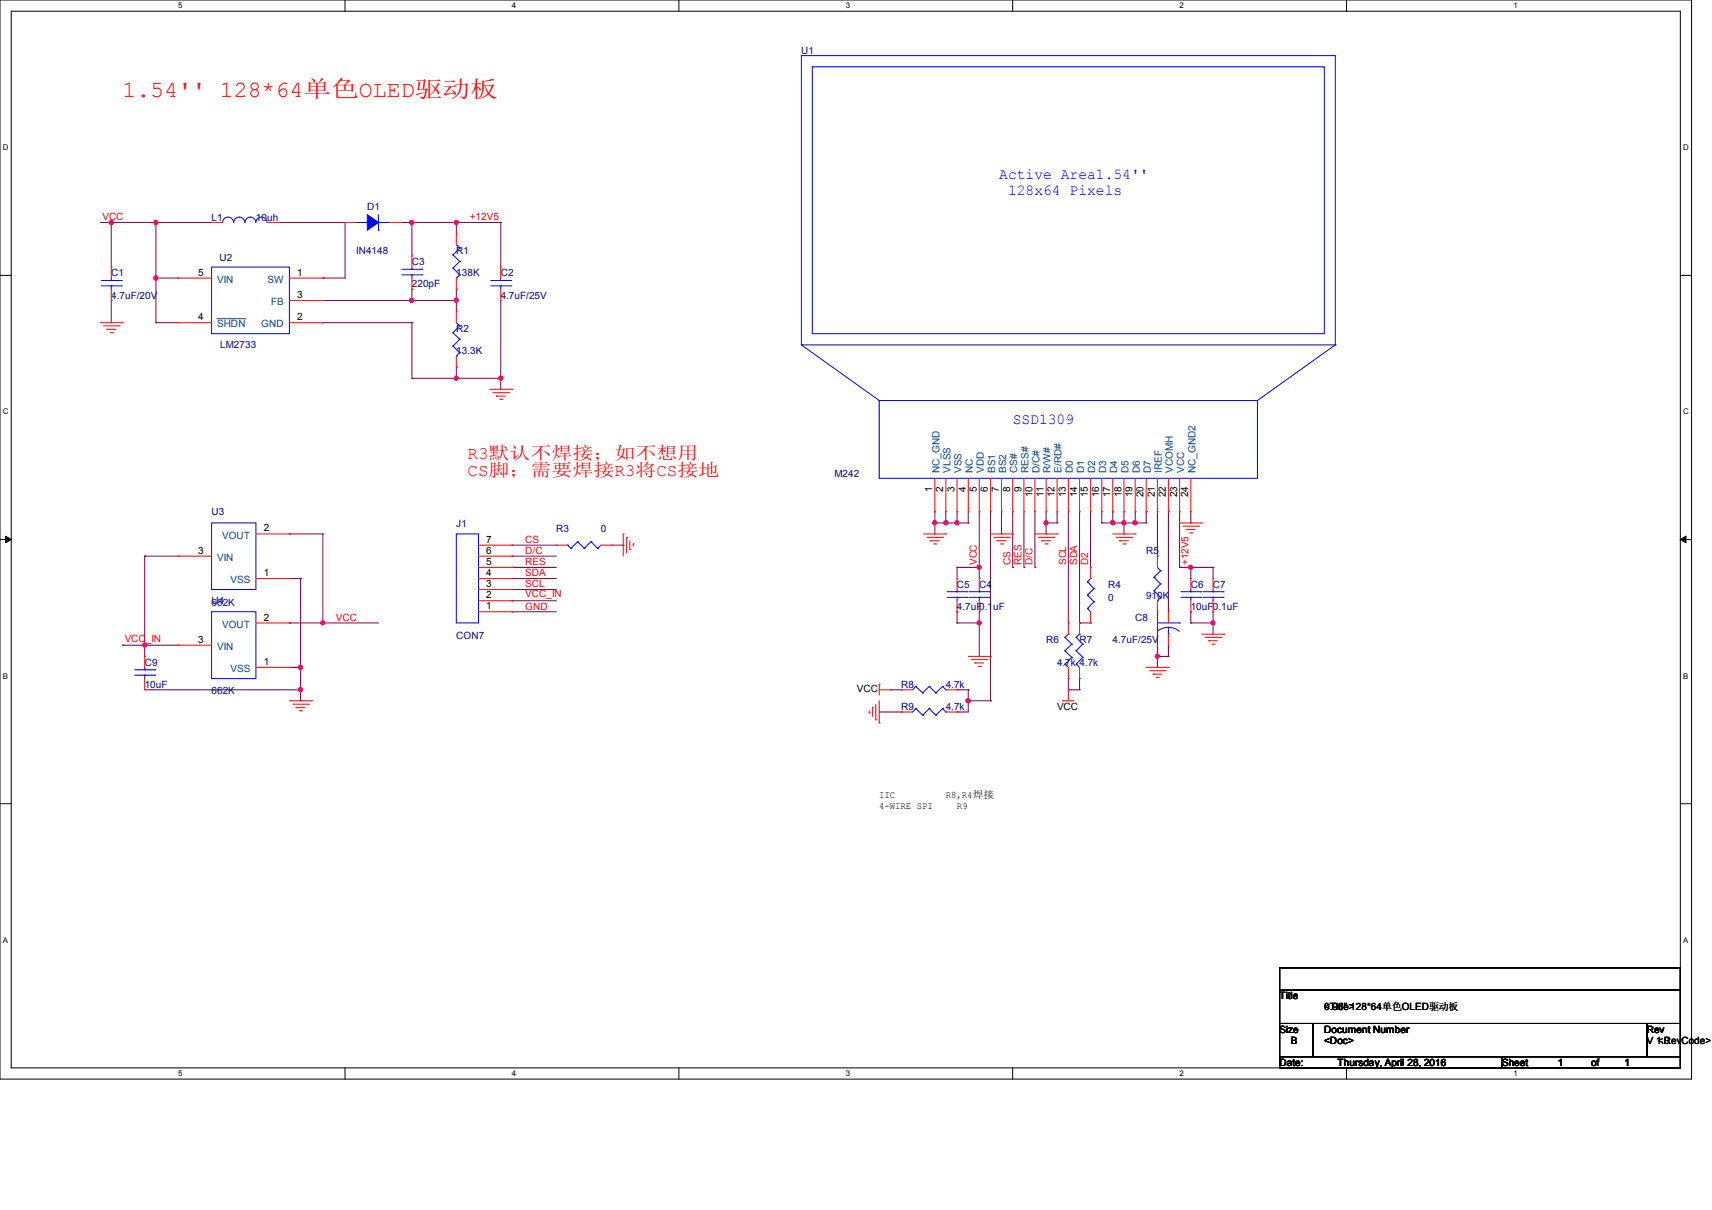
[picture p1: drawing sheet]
<svg xmlns="http://www.w3.org/2000/svg" width="297mm" height="210mm" viewBox="0 0 297 210" stroke-linecap="round" stroke-linejoin="round" font-family="sans-serif">
<path d="M0 0h293.5v187.3h-293.5zM1.9 1.9h289.6v183.4h-289.6z" fill="none" stroke="#000" stroke-width=".17"/>
<g fill="#fff">
<path d="M30.9 .2h.8v1.5h-.8z"/>
<path d="M30.9 185.5h.8v1.6h-.8z"/>
</g>
<path d="M59.9 0v1.9M59.9 185.3v2" fill="none" stroke="#000" stroke-width=".17"/>
<g fill="#fff">
<path d="M88.8 .2h.8v1.5h-.8z"/>
<path d="M88.8 185.5h.8v1.6h-.8z"/>
</g>
<path d="M117.8 0v1.9M117.8 185.3v2" fill="none" stroke="#000" stroke-width=".17"/>
<g fill="#fff">
<path d="M146.7 .2h.8v1.5h-.8z"/>
<path d="M146.7 185.5h.8v1.6h-.8z"/>
</g>
<path d="M175.7 0v1.9M175.7 185.3v2" fill="none" stroke="#000" stroke-width=".17"/>
<g fill="#fff">
<path d="M204.6 .2h.8v1.5h-.8z"/>
<path d="M204.6 185.5h.8v1.6h-.8z"/>
</g>
<path d="M233.6 0v1.9M233.6 185.3v2" fill="none" stroke="#000" stroke-width=".17"/>
<g fill="#fff">
<path d="M262.6 .2h.7v1.5h-.7z"/>
<path d="M262.6 185.5h.7v1.6h-.7z"/>
<path d="M.5 24.8h1v1.6h-1z"/>
<path d="M292 24.8h1v1.6h-1z"/>
<path d="M.5 70.7h1v1.5h-1z"/>
<path d="M292 70.7h1v1.5h-1z"/>
</g>
<path d="M0 47.8h1.9M291.5 47.8h2" fill="none" stroke="#000" stroke-width=".17"/>
<g fill="#fff">
<path d="M.5 116.5h.9v1.6h-.9z"/>
<path d="M292 116.5h.9v1.6h-.9z"/>
</g>
<path d="M0 93.6h1.9M291.5 93.6h2" fill="none" stroke="#000" stroke-width=".17"/>
<path d="M1 93l.9 .6-.9 .6zM291.5 93.6l1-.6v1.2z" fill="#000" stroke="#000" stroke-width=".17"/>
<g fill="#fff">
<path d="M.5 162.4h.9v1.5h-.9z"/>
<path d="M292 162.4h.9v1.5h-.9z"/>
</g>
<path d="M0 139.5h1.9M291.5 139.5h2M222 168h69.5v3.8h-69.5zM222 171.8h69.5v5.8h-69.5zM222 177.6h5.8v5.8h-5.8zM227.8 177.6h57.9v5.8h-57.9zM285.7 177.6h5.8v5.8h-5.8zM222 183.4h38.6v1.9h-38.6zM260.6 183.4h30.9v1.9h-30.9z" fill="none" stroke="#000" stroke-width=".17"/>
<g fill="none" stroke="#800040" stroke-width=".17">
<path d="M17.4 38.6h.1M17.4 38.6h19.3M19.3 38.6h.1M19.3 38.6v7.8M27.1 38.6h.1M27.1 38.6v17.4M48.3 38.6h.1M48.3 38.6h11.6M59.9 38.6h.1M59.9 38.6v9.7h-3.9M69.5 38.6h.1M69.5 38.6h17.4"/>
<path d="M71.5 38.6h.1M71.5 38.6v5.8M79.2 38.6h.1M79.2 38.6v2M86.9 38.6h.1M86.9 38.6v7.8M19.3 52.2h.1M19.3 52.2v3.8M27.1 48.3h.1M27.1 56h.1M27.1 48.3h3.8M27.1 56h3.8"/>
<path d="M56 48.3h.1M56 52.2h.1M56 56h.1M56 56h15.5M56 52.2h23.2M71.5 50.2h.1M71.5 56h.1M71.5 52.2h.1M71.5 50.2v2M71.5 56v9.7M79.2 52.2h.1M79.2 50.2h.1"/>
<path d="M79.2 50.2v3.9M86.9 52.2h.1M86.9 52.2v15.4M71.5 65.7h.1M71.5 65.7h15.4M79.2 65.7h.1M79.2 63.7h.1M79.2 63.7v2M86.9 65.7h.1M25.1 96.5h.1M25.1 96.5v17.4M25.1 96.5h5.8"/>
<path d="M50.2 92.7h.1M50.2 92.7h5.8M56 92.7h.1M56 92.7v15.4M88.8 94.6h.1M88.8 96.5h.1M88.8 98.5h.1M88.8 98.5h7.7M88.8 94.6h7.7M88.8 96.5h7.7M106.2 94.6h1.9M108.1 94.6h.1"/>
<path d="M162.2 90.8h.1M162.2 92.7h.1M162.2 88.8v3.9M162.2 90.8h5.8M164.1 90.8h.1M164.1 88.8v2M166 98.5h.1M166 90.8h.1M166 88.8v2M166 98.5v1.9M166 98.5h3.9M168 90.8h.1"/>
<path d="M168 88.8v2M169.9 98.5h.1M169.9 88.8v11.6M171.8 88.8v32.8M173.7 92.7h.1M173.7 88.8v3.9M175.7 98.5h.1M175.7 88.8v9.7M177.6 98.5h.1M177.6 88.8v9.7M179.5 98.5h.1M179.5 88.8v9.7"/>
<path d="M181.5 90.8h.1M181.5 92.7h.1M181.5 90.8h1.9M181.5 88.8v3.9M183.4 90.8h.1M183.4 88.8v2M185.3 88.8v19.3M187.3 88.8v19.3M189.2 98.5h.1M189.2 88.8v9.7M191.1 90.8h.1M191.1 90.8h7.7"/>
<path d="M191.1 88.8v2M193 90.8h.1M193 88.8h.1M193 88.8v2M195 90.8h.1M195 92.7h.1M195 88.8v3.9M196.9 90.8h.1M196.9 88.8v2M198.8 88.8h.1M198.8 90.8h.1M198.8 88.8v2"/>
<path d="M200.8 96.5h.1M200.8 88.8v7.7M202.7 88.8h.1M202.7 88.8v17.4M204.6 98.5h.1M204.6 98.5h5.8M204.6 88.8v9.7M206.6 90.8h.1M206.6 98.5h.1M206.6 88.8v2M206.6 98.5v1.9M210.4 98.5h.1"/>
<path d="M210.4 98.5v1.9M21.3 112h.1M21.3 112h9.6M25.1 112h.1M25.1 119.7h27.1M50.2 108.1h.1M50.2 100.4h.1M50.2 115.8h.1M50.2 108.1h15.5M50.2 100.4h2M50.2 115.8h2M52.2 119.7h.1"/>
<path d="M52.2 100.4h.1M52.2 100.4v21.2M56 108.1h.1M88.8 100.4h.1M88.8 102.3h.1M88.8 104.3h.1M88.8 106.2h.1M88.8 100.4h7.7M88.8 102.3h7.7M88.8 104.3h7.7M88.8 106.2h7.7M154.4 119.7h2"/>
<path d="M156.4 119.7h.1M166 106.2h.1M166 108.1h.1M166 119.7h.1M166 106.2v1.9M166 108.1h3.9M166 119.7h2M168 119.7h.1M168 119.7v3.9h-2M169.9 106.2h.1M169.9 108.1h.1M169.9 106.2v7.7"/>
<path d="M185.3 108.1h.1M185.3 119.7h.1M185.3 117.8v1.9M185.3 119.7h2M187.3 108.1h.1M187.3 119.7h.1M187.3 108.1h1.9M187.3 117.8v1.9M189.2 108.1h.1M200.8 113.9h.1M200.8 115.8h.1M200.8 106.2v9.6"/>
<path d="M200.8 113.9h1.9M202.7 113.9h.1M202.7 112v1.9M206.6 106.2h.1M206.6 108.1h.1M206.6 108.1h3.8M206.6 106.2v1.9M210.4 106.2h.1M210.4 108.1h.1M210.4 106.2v3.9M52.2 121.6h.1M152.5 123.6h3.9"/>
<path d="M156.4 123.6h.1M166 123.6h.1M168 121.6h.1M168 121.6h3.8M171.8 121.6h.1"/>
</g>
<g fill="#f0f" stroke="#f0f" stroke-width=".17">
<circle cx="169.9" cy="108.1" r=".36"/>
<circle cx="164.1" cy="90.7" r=".38"/>
<circle cx="162.1" cy="90.7" r=".37"/>
<circle cx="166" cy="90.7" r=".37"/>
<circle cx="169.9" cy="98.4" r=".36"/>
<circle cx="200.8" cy="113.9" r=".36"/>
<circle cx="210.4" cy="108.1" r=".36"/>
<circle cx="206.6" cy="98.4" r=".37"/>
<circle cx="167.9" cy="121.6" r=".37"/>
<circle cx="193" cy="90.7" r=".38"/>
<circle cx="196.9" cy="90.7" r=".38"/>
<circle cx="195" cy="90.7" r=".37"/>
<circle cx="181.5" cy="90.7" r=".37"/>
<circle cx="52.1" cy="115.8" r=".38"/>
<circle cx="52.1" cy="119.7" r=".38"/>
<circle cx="56" cy="108.1" r=".36"/>
<circle cx="27" cy="48.3" r=".37"/>
<circle cx="79.1" cy="38.6" r=".37"/>
<circle cx="71.4" cy="38.6" r=".38"/>
<circle cx="79.1" cy="65.6" r=".36"/>
<circle cx="79.1" cy="52.1" r=".37"/>
<circle cx="71.4" cy="52.1" r=".38"/>
<circle cx="86.9" cy="65.6" r=".37"/>
<circle cx="27" cy="38.6" r=".37"/>
<circle cx="19.3" cy="38.6" r=".38"/>
<circle cx="25.1" cy="112" r=".36"/>
</g>
<g fill="none" stroke="#f00" stroke-width=".17">
<path d="M36.7 38.6h.1M36.7 38.6h1.9M46.4 38.6h1.9M48.3 38.6h.1M59.9 38.6h.1M59.9 38.6h1.9M67.6 38.6h1.9M69.5 38.6h.1M17.4 56h3.9M17.9 56.6h2.8M18.5 57.1h.1M18.5 57.1h1.6"/>
<path d="M19.1 57.7h.4M19.3 46.4h.1M19.3 52.2h.1M19.3 46.4v1.9M19.3 50.2v2M19.5 57.7h.1M20.7 56.6h.1M21.3 56h.1M30.9 56h.1M30.9 48.3h.1M30.9 56h5.8M30.9 48.3h5.8"/>
<path d="M50.2 56h5.8M50.2 48.3h5.8M50.2 52.2h5.8M56 48.3h.1M56 56h.1M56 52.2h.1M71.5 44.4h.1M71.5 50.2h.1M71.5 44.4v2M71.5 48.3v1.9M79.2 54.1h.1M79.2 40.6h.1"/>
<path d="M79.2 50.2h.1M79.2 40.6v1.9M79.2 48.3v1.9M79.2 54.1v1.9M86.9 46.4h.1M86.9 52.2h.1M86.9 46.4v1.9M86.9 50.2v2M79.2 63.7h.1M79.2 61.8v1.9M85 67.6h3.8M85.5 68.2h2.7"/>
<path d="M86.1 68.7h.1M86.1 68.7h1.6M86.7 69.3h.4M87.1 69.3h.1M88.2 68.2h.1M88.8 67.6h.1M30.9 96.5h.1M30.9 96.5h5.8M44.4 92.7h5.8M50.2 92.7h.1M83 96.5h5.8M83 94.6h5.8"/>
<path d="M83 98.5h5.8M88.8 98.5h.1M88.8 96.5h.1M88.8 94.6h.1M96.5 94.6h.1M96.5 94.6h2M104.3 94.6h1.9M106.2 94.6h.1M108.1 92.7h.1M108.1 92.7v3.8M108.7 93.3h.1M108.7 93.3v2.7"/>
<path d="M109.3 95.4h.1M109.3 93.9v1.5M109.9 94.4h.1M109.9 94.4v.4M160.2 92.7h3.9M160.8 93.3h2.7M161.4 93.9h.1M161.4 93.9h1.5M162 94.4h.3M162.2 88.8h.1M162.2 83v5.8M162.3 94.4h.1"/>
<path d="M163.5 93.3h.1M164.1 92.7h.1M164.1 88.8h.1M164.1 83v5.8M166 88.8h.1M166 83v5.8M168 88.8h.1M168 83v5.8M169.9 88.8h.1M169.9 83v5.8M171.8 88.8h.1M171.8 92.7h3.9"/>
<path d="M171.8 83v5.8M172.4 93.3h2.7M173 93.9h.1M173 93.9h1.5M173.6 94.4h.3M173.7 88.8h.1M173.7 83v5.8M173.9 94.4h.1M175.1 93.3h.1M175.7 92.7h.1M175.7 88.8h.1M175.7 83v5.8"/>
<path d="M177.6 88.8h.1M177.6 83v5.8M179.5 88.8h.1M179.5 92.7h3.9M179.5 83v5.8M180.1 93.3h2.7M180.7 93.9h.1M180.7 93.9h1.5M181.3 94.4h.4M181.5 88.8h.1M181.5 83v5.8M181.7 94.4h.1"/>
<path d="M182.8 93.3h.1M183.4 92.7h.1M183.4 88.8h.1M183.4 83v5.8M185.3 88.8h.1M185.3 83v5.8M187.3 88.8h.1M187.3 83v5.8M189.2 98.5h.1M189.2 88.8h.1M189.2 83v5.8M189.2 98.5v1.9"/>
<path d="M191.1 88.8h.1M191.1 83v5.8M193 88.8h.1M193 92.7h3.9M193 83v5.8M193.6 93.3h2.7M194.2 93.9h.1M194.2 93.9h1.5M194.8 94.4h.4M195 88.8h.1M195 83v5.8M195.2 94.4h.1"/>
<path d="M196.3 93.3h.1M196.9 92.7h.1M196.9 88.8h.1M196.9 83v5.8M198.8 88.8h.1M198.8 83v5.8M200.8 96.5h.1M200.8 88.8h.1M200.8 83v5.8M200.8 96.5v2M202.7 88.8h.1M202.7 83v5.8"/>
<path d="M204.6 88.8h.1M204.6 90.8h3.9M204.6 83v5.8M205.2 91.3h2.7M205.8 91.9h.1M205.8 91.9h1.5M206.4 92.5h.4M206.6 88.8h.1M206.6 83v5.8M206.8 92.5h.1M207.9 91.3h.1M208.5 90.8h.1"/>
<path d="M25.1 113.9h.1M25.1 119.7h.1M25.1 113.9v1.9M25.1 117.8v1.9M30.9 112h.1M30.9 112h5.8M44.4 115.8h5.8M44.4 100.4h5.8M44.4 108.1h5.8M50.2 100.4h.1M50.2 115.8h.1M50.2 108.1h.1"/>
<path d="M83 100.4h5.8M83 106.2h5.8M83 104.3h5.8M83 102.3h5.8M88.8 106.2h.1M88.8 104.3h.1M88.8 102.3h.1M88.8 100.4h.1M152.5 118.7h.1M152.5 118.7v1.9M152.5 119.7h1.9M154.4 119.7h.1"/>
<path d="M156.4 119.7h.1M156.4 119.7h1.9M164.1 119.7h1.9M166 119.7h.1M166 100.4h.1M166 106.2h.1M166 100.4v1.9M166 104.3v1.9M168 113.9h3.8M168.5 114.5h2.7M169.1 115.1h.1M169.1 115.1h1.5"/>
<path d="M169.7 115.7h.4M169.9 100.4h.1M169.9 106.2h.1M169.9 100.4v1.9M169.9 104.3v1.9M170.1 115.7h.1M171.2 114.5h.1M171.8 113.9h.1M185.3 119.7h.1M185.3 117.8h.1M185.3 108.1h.1M185.3 108.1v2"/>
<path d="M185.3 115.8v2M185.3 119.7v1.9M187.3 117.8h.1M187.3 108.1h.1M187.3 108.1v2M187.3 115.8v2M189.2 108.1h.1M189.2 106.2v1.9M198.8 115.8h3.9M199.4 116.4h2.7M200 117h.1M200 117h1.5"/>
<path d="M200.6 117.6h.4M200.8 106.2h.1M200.8 104.3v1.9M201 117.6h.1M202.1 116.4h.1M202.7 115.8h.1M202.7 106.2h.1M202.7 112h.1M202.7 106.2v1.9M202.7 110.1v1.9M206.6 100.4h.1M206.6 106.2h.1"/>
<path d="M206.6 100.4v1.9M206.6 104.3v1.9M208.5 110.1h3.8M209.1 110.6h2.7M209.7 111.2h.1M209.7 111.2h1.5M210.2 111.8h.4M210.4 100.4h.1M210.4 106.2h.1M210.4 100.4v1.9M210.4 104.3v1.9M210.6 111.8h.1"/>
<path d="M211.8 110.6h.1M212.3 110.1h.1M50.2 121.6h3.9M50.8 122.2h2.7M51.4 122.8h.1M51.4 122.8h1.5M51.9 123.4h.4M52.3 123.4h.1M53.5 122.2h.1M54.1 121.6h.1M150.8 123.7h.1M150.8 123.4v.3"/>
<path d="M151.3 122.8h.1M151.3 122.8v1.5M151.9 124.9h.1M151.9 122.2v2.7M152.5 125.5h.1M152.5 121.6v3.9M156.4 123.6h.1M156.4 123.6h1.9M164.1 123.6h1.9M166 123.6h.1M184.4 121.6h.1M184.4 121.6h1.9"/>
</g>
<g fill="none" stroke="#00f" stroke-width=".17">
<path d="M139 9.7h92.6v50.2h-92.6zM140.9 11.6h88.8v46.3h-88.8zM38.6 38.6a.95 .95 0 0 1 1-.9 .95 .95 0 0 1 .9 .9M40.6 38.6a.95 .95 0 0 1 .9-.9 .95 .95 0 0 1 1 .9M42.5 38.6a.93 .93 0 0 1 .9-.9 .93 .93 0 0 1 1 .9M44.4 38.6a.95 .95 0 0 1 1-.9 .95 .95 0 0 1 .9 .9M61.8 38.6h1.9M63.7 38.6h.1M65.7 40h.1M65.7 37.3v2.7M65.7 38.6h1.9M67.6 38.6h.1"/>
<path d="M17.6 49.6h3.4M17.6 48.7h3.4M19.3 48.7h.1M19.3 49.6h.1M19.3 48.3v.4M19.3 49.6v.6M21 49.6h.1M21 48.7h.1M36.7 46.4h13.5v11.5h-13.5zM69.7 47.7h3.5M69.7 46.7h3.5M71.5 46.7h.1"/>
<path d="M71.5 47.7h.1M71.5 46.4v.3M71.5 47.7v.6M73.2 47.7h.1M73.2 46.7h.1M78.6 57.7h.1M78.6 44.2h.1M78.6 46.5h.1M78.6 57.7l1.2 1.2M78.6 44.2l1.2 1.2M78.6 46.5l1.2 1.2M79.2 48.3h.1"/>
<path d="M79.2 56l.6 .6M79.2 42.5l.6 .6M79.8 56.6h.1M79.8 58.9h.1M79.8 43.1h.1M79.8 45.4h.1M79.8 47.7h.1M79.8 56.6l-1.2 1.1M79.8 58.9l-1.2 1.2M79.8 43.1l-1.2 1.1M79.8 45.4l-1.2 1.1M79.8 47.7l-.6 .6"/>
<path d="M85.1 49.6h3.5M85.1 48.7h3.5M86.9 48.7h.1M86.9 49.6h.1M86.9 48.3v.4M86.9 49.6v.6M88.6 49.6h.1M88.6 48.7h.1M139 59.9h.1M139 59.9l13.5 9.6M231.6 59.9h.1M231.6 59.9l-13.5 9.6"/>
<path d="M78.6 60.1h.1M78.6 60.1l1.2 1.1M79.2 61.8h.1M79.8 61.2h.1M79.8 61.2l-.6 .6M152.5 69.5h65.6v13.5h-65.6zM36.7 90.8h7.7v11.5h-7.7zM79.2 92.7h3.8v15.4h-3.8zM98.5 94.6h.1M98.5 94.6l.6 .6M99.1 95.2h.1M100.2 94h.1"/>
<path d="M100.2 94l1.1 1.2M100.2 94l-1.1 1.2M101.3 95.2h.1M102.5 94h.1M102.5 94l1.2 1.2M102.5 94l-1.2 1.2M103.7 95.2h.1M104.3 94.6l-.6 .6M200.8 98.5l.5 .6M201.3 99.1h.1M201.3 99.1l-1.1 1.1M23.4 117.2h3.4"/>
<path d="M23.4 116.2h3.4M25.1 116.2h.1M25.1 117.2h.1M25.1 115.8v.4M25.1 117.2v.6M26.8 117.2h.1M26.8 116.2h.1M36.7 106.2h7.7v11.6h-7.7zM158.9 119.1h.1M158.9 119.1l-.6 .6M158.9 119.1l1.2 1.2M161.2 119.1h.1"/>
<path d="M161.2 119.1l-1.1 1.2M161.2 119.1l1.1 1.2M163.5 119.1h.1M163.5 119.1l-1.2 1.2M163.5 119.1l.6 .6M164.1 119.7h.1M164.3 103.7h3.5M164.3 102.7h3.5M166 102.7h.1M166 103.7h.1M166 102.3v.4M166 103.7v.6"/>
<path d="M167.8 103.7h.1M167.8 102.7h.1M168.1 103.7h3.5M168.1 102.7h3.5M169.9 102.7h.1M169.9 103.7h.1M169.9 102.3v.4M169.9 103.7v.6M171.6 103.7h.1M171.6 102.7h.1M184.7 115.3h.1M184.7 112.9h.1"/>
<path d="M184.7 110.6h.1M184.7 115.3l.6 .5M184.7 112.9l1.2 1.2M184.7 110.6l1.2 1.2M185.3 110.1h.1M185.3 110.1l-.6 .5M185.9 114.1h.1M185.9 111.8h.1M185.9 114.1l-1.2 1.2M185.9 111.8l-1.2 1.1M186.7 115.3h.1M186.7 112.9h.1"/>
<path d="M186.7 110.6h.1M186.7 115.3l.6 .5M186.7 112.9l1.1 1.2M186.7 110.6l1.1 1.2M187.3 110.1h.1M187.3 110.1l-.6 .5M187.8 114.1h.1M187.8 111.8h.1M187.8 114.1l-1.1 1.2M187.8 111.8l-1.1 1.1M188.6 105.6h.1M188.6 103.3h.1"/>
<path d="M188.6 101h.1M188.6 105.6l.6 .6M188.6 103.3l1.2 1.1M188.6 101l1.2 1.2M189.2 100.4h.1M189.2 100.4l-.6 .6M189.8 104.4h.1M189.8 102.2h.1M189.8 104.4l-1.2 1.2M189.8 102.2l-1.2 1.1M200.2 100.2h.1M200.2 102.5h.1"/>
<path d="M200.2 100.2l1.1 1.1M200.2 102.5l1.1 1.2M200.8 104.3h.1M200.8 108.1h3.8M201.3 101.3h.1M201.3 103.7h.1M201.3 101.3l-1.1 1.2M201.3 103.7l-.5 .6M202.7 110.1h.1M202.7 108.9l1.2 .2 .7 .4M202.7 108.9l-.8 .1-1.1 .5M202.7 108.9v1.2"/>
<path d="M204.6 108.1h.1M204.9 103.7h3.4M204.9 102.7h3.4M206.6 102.7h.1M206.6 103.7h.1M206.6 102.3v.4M206.6 103.7v.6M208.3 103.7h.1M208.3 102.7h.1M208.7 103.7h3.5M208.7 102.7h3.5M210.4 102.7h.1"/>
<path d="M210.4 103.7h.1M210.4 102.3v.4M210.4 103.7v.6M212.2 103.7h.1M212.2 102.7h.1M158.9 123h.1M158.9 123l-.6 .6M158.9 123l1.2 1.1M160.1 124.1h.1M160.1 120.3h.1M161.2 123h.1M161.2 123l-1.1 1.1"/>
<path d="M161.2 123l1.1 1.1M162.3 124.1h.1M162.3 120.3h.1M163.5 123h.1M163.5 123l-1.2 1.1M163.5 123l.6 .6M164.1 123.6h.1"/>
</g>
<path d="M63.7 37.3l2 1.3-2 1.4z" fill-rule="evenodd" fill="#00f" stroke="#00f" stroke-width=".17"/>
<path d="M37.6 55.3h4.9M42.5 55.3h.1" fill="none" stroke="#004080" stroke-width=".17"/>
<text font-size="4" fill="#f00" x="21.3" y="16.8">1.54'' 128*64单色OLED驱动板</text>
<g font-size="3" fill="#f00">
<text x="81.1" y="79.6">R3默认不焊接；如不想用</text>
<text x="81.1" y="82.7">CS脚；需要焊接R3将CS接地</text>
</g>
<g font-size="2.7" fill="#00f">
<text x="173.4" y="31.1">Active Area1.54''</text>
<text x="174.9" y="33.8">128x64 Pixels</text>
<text x="175.7" y="73.6">SSD1309</text>
</g>
<g font-size="1.7" fill="#000080">
<text x="139" y="9.4">U1</text>
<text x="36.7" y="38.3">L1</text>
<text x="44.4" y="38.3">10uh</text>
<text x="63.7" y="36.4">D1</text>
<text x="19.3" y="48">C1</text>
<text x="38.1" y="45.3">U2</text>
<text x="61.8" y="44.1">IN4148</text>
<text x="71.5" y="46">C3</text>
<text x="79.2" y="44.1">R1</text>
<text x="79.2" y="48">138K</text>
<text x="86.9" y="48">C2</text>
<text x="19.3" y="51.8">4.7uF/20V</text>
<text x="71.5" y="49.9">220pF</text>
<text x="86.9" y="51.8">4.7uF/25V</text>
<text x="79.2" y="57.6">R2</text>
<text x="38.2" y="60.3">LM2733</text>
<text x="79.2" y="61.5">13.3K</text>
<text x="144.8" y="82.7">M242</text>
<text x="36.7" y="89.5">U3</text>
<text x="79.2" y="91.4">J1</text>
<text x="96.5" y="92.4">R3</text>
<text x="104.3" y="92.4">0</text>
<text x="198.8" y="96.2">R5</text>
<text x="36.7" y="105.1">662K</text>
<text x="36.7" y="104.9">U4</text>
<text x="166" y="102">C5</text>
<text x="166" y="105.9">4.7uF0.1uF</text>
<text x="169.9" y="102">C4</text>
<text x="192.3" y="102">R4</text>
<text x="192.3" y="104.3">0</text>
<text x="196.9" y="107.8">C8</text>
<text x="198.8" y="103.9">910K</text>
<text x="206.6" y="102">C6</text>
<text x="206.6" y="105.9">10uF0.1uF</text>
<text x="210.4" y="102">C7</text>
<text x="79.2" y="110.9">CON7</text>
<text x="181.5" y="111.7">R6</text>
<text x="187.3" y="111.7">R7</text>
<text x="193" y="111.7">4.7uF/25V</text>
<text x="25.1" y="115.5">C9</text>
<text x="25.1" y="119.4">10uF</text>
<text x="156.4" y="119.4">R8</text>
<text x="164.1" y="119.4">4.7k</text>
<text x="183.4" y="115.5">4.7k 4.7k</text>
<text x="36.7" y="120.5">662K</text>
<text x="156.4" y="123.2">R9</text>
<text x="164.1" y="123.2">4.7k</text>
</g>
<g font-size="1.7" fill="#f00">
<text x="17.8" y="38.2">VCC</text>
<text x="81.5" y="38.2">+12V5</text>
<text x="91.1" y="94.2">CS</text>
<text x="91.1" y="96.1">D/C</text>
<text x="91.1" y="98.1">RES</text>
<text x="91.1" y="100">SDA</text>
<text x="91.1" y="101.9">SCL</text>
<text x="169.5" y="98.1" transform="rotate(-90 169.5 98.1)">VCC</text>
<text x="175.3" y="98.1" transform="rotate(-90 175.3 98.1)">CS</text>
<text x="177.2" y="98.1" transform="rotate(-90 177.2 98.1)">RES</text>
<text x="179.1" y="98.1" transform="rotate(-90 179.1 98.1)">D/C</text>
<text x="184.9" y="98.1" transform="rotate(-90 184.9 98.1)">SCL</text>
<text x="186.9" y="98.1" transform="rotate(-90 186.9 98.1)">SDA</text>
<text x="188.8" y="98.1" transform="rotate(-90 188.8 98.1)">D2</text>
<text x="206.2" y="98.1" transform="rotate(-90 206.2 98.1)">+12V5</text>
<text x="58.3" y="107.7">VCC</text>
<text x="91.1" y="103.7">VCC_IN</text>
<text x="91.1" y="105.8">GND</text>
<text x="21.6" y="111.4">VCC_IN</text>
</g>
<g font-size="1.7">
<text x="34.4" y="47.8">5</text>
<text x="51.6" y="47.8">1</text>
<text x="51.6" y="51.7">3</text>
<text x="34.4" y="55.6">4</text>
<text x="51.6" y="55.6">2</text>
<text x="161.7" y="85.3" transform="rotate(-90 161.7 85.3)">1</text>
<text x="163.6" y="85.3" transform="rotate(-90 163.6 85.3)">2</text>
<text x="165.6" y="85.3" transform="rotate(-90 165.6 85.3)">3</text>
<text x="167.5" y="85.3" transform="rotate(-90 167.5 85.3)">4</text>
<text x="169.4" y="85.3" transform="rotate(-90 169.4 85.3)">5</text>
<text x="171.4" y="85.3" transform="rotate(-90 171.4 85.3)">6</text>
<text x="173.3" y="85.3" transform="rotate(-90 173.3 85.3)">7</text>
<text x="175.2" y="85.3" transform="rotate(-90 175.2 85.3)">8</text>
<text x="177.2" y="85.3" transform="rotate(-90 177.2 85.3)">9</text>
<text x="179.1" y="86.3" transform="rotate(-90 179.1 86.3)">10</text>
<text x="181" y="86.3" transform="rotate(-90 181 86.3)">11</text>
<text x="182.9" y="86.3" transform="rotate(-90 182.9 86.3)">12</text>
<text x="184.9" y="86.3" transform="rotate(-90 184.9 86.3)">13</text>
<text x="186.8" y="86.3" transform="rotate(-90 186.8 86.3)">14</text>
<text x="188.7" y="86.3" transform="rotate(-90 188.7 86.3)">15</text>
<text x="190.7" y="86.3" transform="rotate(-90 190.7 86.3)">16</text>
<text x="192.6" y="86.3" transform="rotate(-90 192.6 86.3)">17</text>
<text x="194.5" y="86.3" transform="rotate(-90 194.5 86.3)">18</text>
<text x="196.5" y="86.3" transform="rotate(-90 196.5 86.3)">19</text>
<text x="198.4" y="86.3" transform="rotate(-90 198.4 86.3)">20</text>
<text x="200.3" y="86.3" transform="rotate(-90 200.3 86.3)">21</text>
<text x="202.3" y="86.3" transform="rotate(-90 202.3 86.3)">22</text>
<text x="204.2" y="86.3" transform="rotate(-90 204.2 86.3)">23</text>
<text x="206.1" y="86.3" transform="rotate(-90 206.1 86.3)">24</text>
<text x="45.8" y="92.2">2</text>
<text x="84.4" y="94.2">7</text>
<text x="34.4" y="96.1">3</text>
<text x="45.8" y="100">1</text>
<text x="84.4" y="101.9">3</text>
<text x="84.4" y="100">4</text>
<text x="84.4" y="98">5</text>
<text x="84.4" y="96.1">6</text>
<text x="45.8" y="107.7">2</text>
<text x="84.4" y="105.7">1</text>
<text x="84.4" y="103.8">2</text>
<text x="34.4" y="111.5">3</text>
<text x="45.8" y="115.4">1</text>
<text x="148.7" y="120.1">VCC</text>
<text x="183.4" y="123.2">VCC</text>
<text x="152.5" y="140.4">4-WIRE SPI</text>
<text x="152.5" y="138.5">IIC</text>
<text x="164.1" y="138.5">R8,R4焊接</text>
<text x="166" y="140.4">R9</text>
<text x="222" y="173.4">Title</text>
<text x="222" y="179.2">Size</text>
<text x="229.7" y="179.2">Document Number</text>
<text x="229.7" y="175.3">&lt;Title&gt;</text>
<text x="229.7" y="175.3">0.96'' 128*64单色OLED驱动板</text>
<text x="285.7" y="179.2">Rev</text>
<text x="222" y="185">Date:</text>
<text x="223.9" y="181.1">B</text>
<text x="229.7" y="181.1">&lt;Doc&gt;</text>
<text x="232.1" y="185">Thursday, April 28, 2016</text>
<text x="260.6" y="185">Sheet</text>
<text x="270.2" y="185">1</text>
<text x="276" y="185">of</text>
<text x="281.8" y="185">1</text>
<text x="285.7" y="181.1">V 1.0</text>
<text x="287.6" y="181.1">&lt;RevCode&gt;</text>
</g>
<g font-size="1.7" fill="#004080">
<text x="37.7" y="49.1">VIN</text>
<text x="46.4" y="49.1">SW</text>
<text x="47" y="53">FB</text>
<text x="37.7" y="56.8">SHDN</text>
<text x="45.3" y="56.8">GND</text>
<text x="163" y="82" transform="rotate(-90 163 82)">NC_GND</text>
<text x="164.9" y="82" transform="rotate(-90 164.9 82)">VLSS</text>
<text x="166.8" y="82" transform="rotate(-90 166.8 82)">VSS</text>
<text x="168.8" y="82" transform="rotate(-90 168.8 82)">NC</text>
<text x="170.7" y="82" transform="rotate(-90 170.7 82)">VDD</text>
<text x="172.6" y="82" transform="rotate(-90 172.6 82)">BS1</text>
<text x="174.5" y="82" transform="rotate(-90 174.5 82)">BS2</text>
<text x="176.5" y="82" transform="rotate(-90 176.5 82)">CS#</text>
<text x="178.4" y="82" transform="rotate(-90 178.4 82)">RES#</text>
<text x="180.3" y="82" transform="rotate(-90 180.3 82)">D/C#</text>
<text x="182.3" y="82" transform="rotate(-90 182.3 82)">R/W#</text>
<text x="184.2" y="82" transform="rotate(-90 184.2 82)">E/RD#</text>
<text x="186.1" y="82" transform="rotate(-90 186.1 82)">D0</text>
<text x="188.1" y="82" transform="rotate(-90 188.1 82)">D1</text>
<text x="190" y="82" transform="rotate(-90 190 82)">D2</text>
<text x="191.9" y="82" transform="rotate(-90 191.9 82)">D3</text>
<text x="193.8" y="82" transform="rotate(-90 193.8 82)">D4</text>
<text x="195.8" y="82" transform="rotate(-90 195.8 82)">D5</text>
<text x="197.7" y="82" transform="rotate(-90 197.7 82)">D6</text>
<text x="199.6" y="82" transform="rotate(-90 199.6 82)">D7</text>
<text x="201.6" y="82" transform="rotate(-90 201.6 82)">IREF</text>
<text x="203.5" y="82" transform="rotate(-90 203.5 82)">VCOMH</text>
<text x="205.4" y="82" transform="rotate(-90 205.4 82)">VCC</text>
<text x="207.4" y="82" transform="rotate(-90 207.4 82)">NC_GND2</text>
<text x="38.6" y="93.5">VOUT</text>
<text x="37.7" y="97.3">VIN</text>
<text x="40" y="101.2">VSS</text>
<text x="37.7" y="112.8">VIN</text>
<text x="38.6" y="108.9">VOUT</text>
<text x="40" y="116.6">VSS</text>
</g>
<g font-size="1.4">
<text x="30.9" y="1.4">5</text>
<text x="88.8" y="1.4">4</text>
<text x="146.7" y="1.4">3</text>
<text x="204.6" y="1.4">2</text>
<text x="262.6" y="1.4">1</text>
<text x=".5" y="26.1">D</text>
<text x="292" y="26.1">D</text>
<text x=".5" y="71.9">C</text>
<text x="292" y="71.9">C</text>
<text x=".5" y="117.8">B</text>
<text x="292" y="117.8">B</text>
<text x=".5" y="163.6">A</text>
<text x="292" y="163.6">A</text>
<text x="30.9" y="186.8">5</text>
<text x="88.8" y="186.8">4</text>
<text x="146.7" y="186.8">3</text>
<text x="204.6" y="186.8">2</text>
<text x="262.6" y="186.8">1</text>
</g>
</svg>
